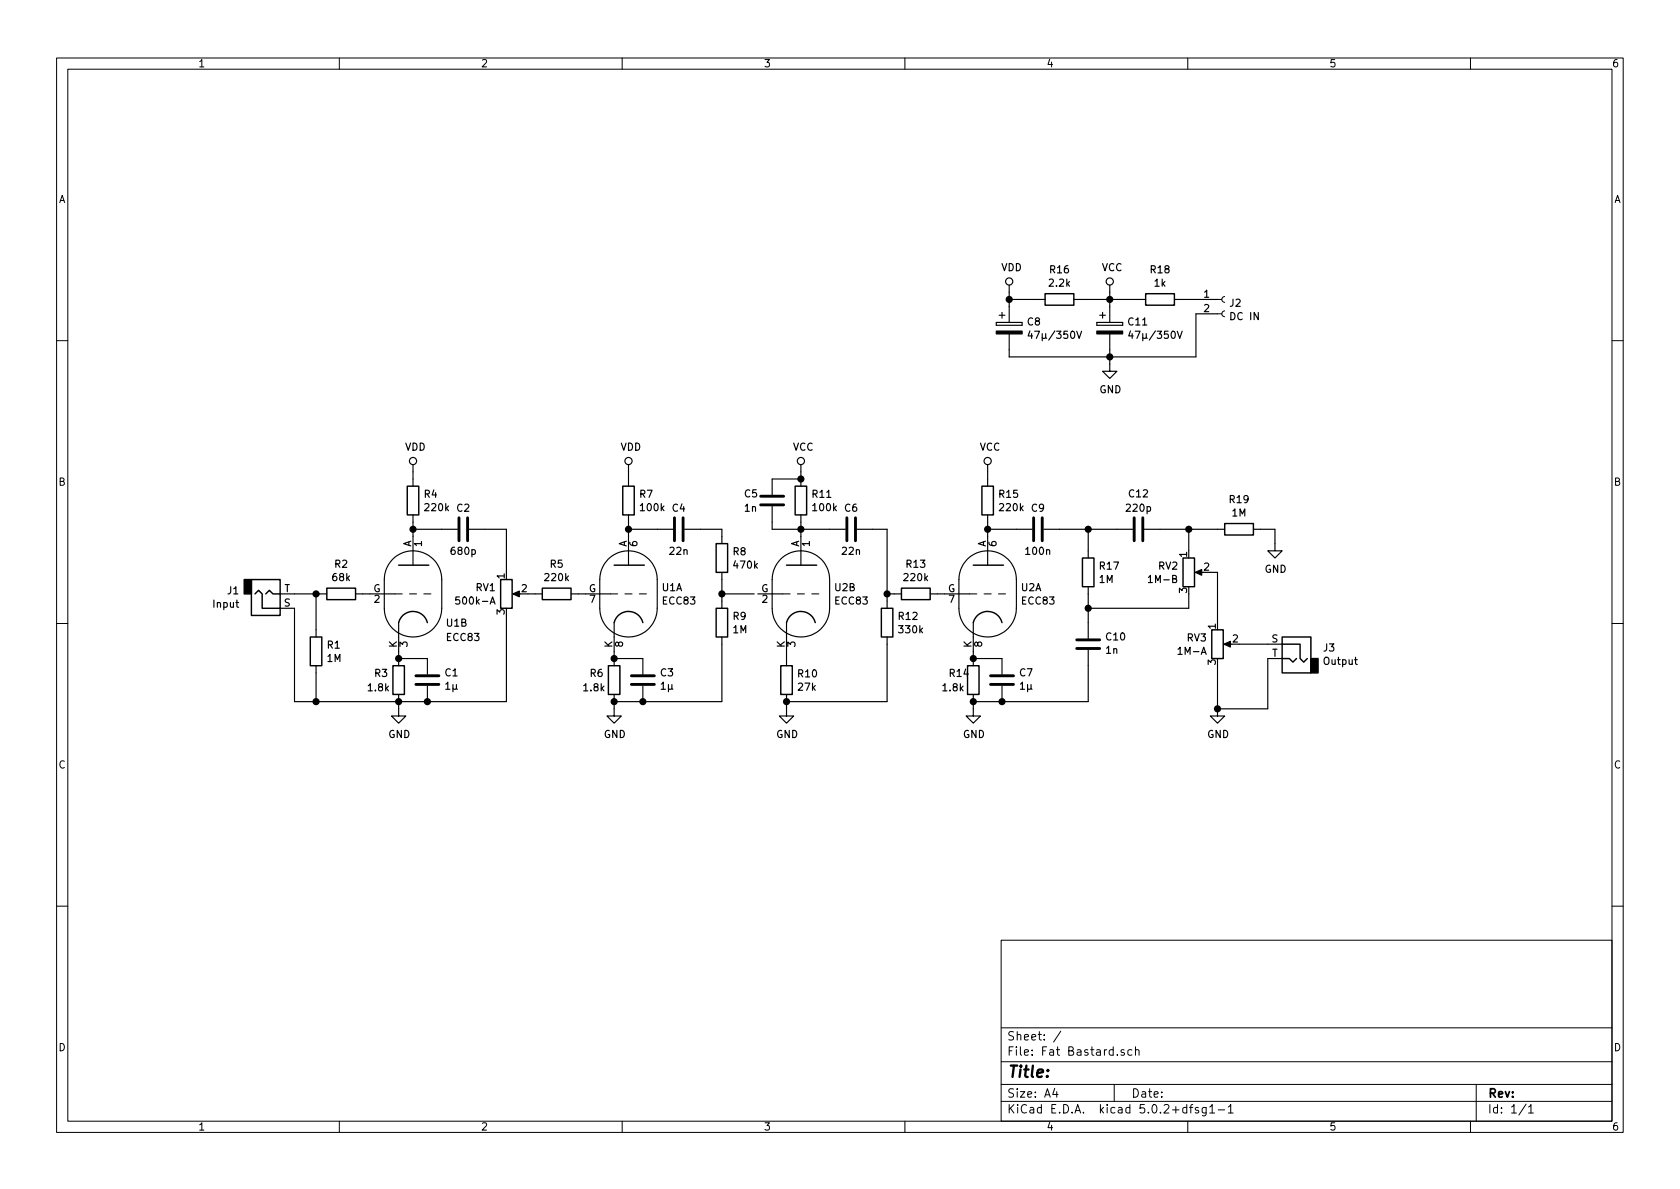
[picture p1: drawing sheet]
<svg xmlns="http://www.w3.org/2000/svg" width="297mm" height="210mm" viewBox="0 0 297 210" stroke-linecap="round" stroke-linejoin="round" font-family="sans-serif">
<g fill="none" stroke="#000" stroke-width=".18">
<path d="M10 10.3h277v189.9h-277zM12 12.2h273v186.1h-273zM60 10.3v1.9M110 10.3v1.9M160 10.3v1.9M210 10.3v1.9M260 10.3v1.9M215.3 55.5h.7M215.3 53h.7M216.5 55l-.3 .1-.2 .3 .1 .4 .4 .2M216.5 52.4l-.3 .1-.2 .4 .1 .4 .4 .2M10 60.2h2"/>
<path d="M285 60.2h2M10 110.3h2M69.8 105h1.3M72.4 105h1.3M74.9 105h1.3M107.9 105h1.3M110.5 105h1.3M113 105h1.3M138.4 105h1.3M141 105h1.2M143.5 105h1.3M171.4 105h1.3"/>
<path d="M174 105h1.3M176.5 105h1.3M285 110.3h2M10 160.2h2M177 166.3h108v32h-108zM285 160.2h2M60 198.3v1.9M110 198.3v1.9M160 198.3v1.9M177 194.8h108M177 191.8h108M177 187.8h108"/>
<path d="M177 181.8h108M186.5 192.5l-.4 1h1M186.8 193v1M187.6 182.3l-1.3 2M197 191.8v3M198.8 185.7l-.4-.1-.2 .2 .1 .2 .5 .2v.3h-.6M200.1 185.7l-.4-.1-.3 .3 .1 .6 .2 .1 .4-.1M200.8 185.7l.2-.1 .3 .1 .1 .9M200.8 185.1v1.5M210 198.3v1.9M210.3 195.8h.6M210.9 195.3l-.4 .2v1.3"/>
<path d="M211.9 195.9l-.4-.1-.2 .2 .1 .3 .5 .1v.3h-.6M213.3 195.8v1.2l-.3 .3h-.4M213.3 195.9l-.5-.1-.3 .3 .1 .6 .2 .1 .5-.1M213.9 195.8l.4-.5v1.5M213.9 196.8h.9M215.4 196.3h1.1M217.2 195.8l.4-.5v1.5M217.2 196.8h.8M260 198.3v1.9M261 191.8v6.5M269.8 195.2l-1.2 2M270.3 195.8l.4-.5v1.5"/>
<path d="M270.3 196.8h.8"/>
</g>
<g fill="none" stroke="#000" stroke-width=".2">
<path d="M176.1 57v.5zM176.1 57.5h4.6zM176.1 57h4.6zM176.7 55.7h1M177.2 55.2v1.1M178.4 53h6.4M178.4 50.4v6.6M180.7 57v.5zM182.1 58.5l-.3 .9h.8M189.9 53h12.7M190.4 58.6l.4 1.2 .4-1.2M193.9 57v.5z"/>
<path d="M193.9 57.5h4.6zM193.9 57h4.6zM194.4 55.7h1.1M194.9 55.2v1.1M196.2 59v6.7h1.3l-1.3 1.2-1.3-1.2h1.3M196.2 50.4v6.6M198.5 57v.5zM199.9 58.5l-.3 .9h.8M207.6 53h7.7M208.2 58.6l.4 1.2 .4-1.2M215.3 55.5h-3.8v7.6h-33.1v-4.1M69.4 98.9a5.1 5.1 0 0 1 5.6-1.1 5.1 5.1 0 0 1 3.1 4.7v5.1a5.1 5.1 0 0 1-5.1 5 5.1 5.1 0 0 1-5.1-5v-5.1a5.1 5.1 0 0 1 1.5-3.6z"/>
<path d="M73 82.2v3.8M73 91.1v8.8M73 93.6h7.9M82.9 93.6h6.6v7.6M107.5 98.9a5.1 5.1 0 0 1 5.6-1.1 5.1 5.1 0 0 1 3.1 4.7v5.1a5.1 5.1 0 0 1-5.1 5 5.1 5.1 0 0 1-5.1-5v-5.1a5.1 5.1 0 0 1 1.5-3.6zM111.1 82.2v3.8M111.1 91.1v8.8M111.1 93.6h7.9M121 93.6h6.6v2.5M136.5 89.5v4.1h13M138 98.9a5.1 5.1 0 0 1 5.5-1.1 5.1 5.1 0 0 1 3.2 4.7v5.1a5.1 5.1 0 0 1-5.1 5 5.1 5.1 0 0 1-5.1-5v-5.1a5.1 5.1 0 0 1 1.5-3.6zM141.6 82.2v3.8"/>
<path d="M141.6 91.1v8.8M141.6 84.7h-5.1v2.8M151.5 93.6h5.3v14M171 98.9a5.1 5.1 0 0 1 5.6-1.1 5.1 5.1 0 0 1 3.1 4.7v5.1a5.1 5.1 0 0 1-5.1 5 5.1 5.1 0 0 1-5.1-5v-5.1a5.1 5.1 0 0 1 1.5-3.6zM174.6 82.2v3.8M174.6 91.1v8.8M174.6 93.6h7.9M184.5 93.6h15.8M192.4 93.6v5.1M202.3 93.6h14.2M210.2 93.6v3.8M221.6 93.6h3.8v3.8h1.3l-1.3 1.3-1.2-1.3h1.2"/>
<path d="M49.5 105h8.3M49.5 107.6h2.6v16.5h37.4v-15.3M55.9 105v7.6M55.9 117.7v6.4M62.9 105h6.9M70.5 110.1v7.6M70.5 116.5h5.1v2.7M86.7 106.8l.4-1.2 .4 1.2M86.8 106.5h.6M91.1 105h1M93.3 105h2.6M101 105h6.9"/>
<path d="M108.6 110.1v7.6M108.6 116.5h5.1v2.7M127.6 105h5.7M127.6 101.2v6.4M127.6 112.6v11.5h-19M134 105h4.4M139.1 110.1v7.6M156.8 105h2.6M156.8 112.6v11.5h-17.7M164.5 105h6.9M172.1 110.1v7.6M172.1 116.5h5.1v2.7"/>
<path d="M192.4 114.9v9.2h-20.3M192.4 103.8v9.1M210.2 105v2.6h-17.8M211.7 101.2h1M214 101.2h1.3v8.9M215.3 117.7v7.6M216.8 113.9h1M219.1 113.9h7.6M226.7 116.5h-2.5v8.8h-8.9M70.5 122.8v3.8h1.3l-1.3 1.3-1.3-1.3h1.3M75.6 121.3v2.8M108.6 122.8v3.8h1.3l-1.3 1.3-1.3-1.3h1.3"/>
<path d="M113.7 121.3v2.8M139.1 122.8v3.8h1.2l-1.2 1.3-1.3-1.3h1.3M172.1 122.8v3.8h1.3l-1.3 1.3-1.3-1.3h1.3M177.2 121.3v2.8M215.3 125.3v1.3h1.2l-1.2 1.3-1.3-1.3h1.3"/>
<circle cx="178.4" cy="49.8" r=".63"/>
<circle cx="196.2" cy="49.8" r=".63"/>
<circle cx="73" cy="81.5" r=".63"/>
<circle cx="111.1" cy="81.5" r=".63"/>
<circle cx="141.6" cy="81.5" r=".63"/>
<circle cx="174.6" cy="81.5" r=".63"/>
</g>
<g fill="none" stroke="#000" stroke-width=".25">
<path d="M184.8 51.9h5.1v2.1h-5.1zM202.6 51.9h5v2.1h-5zM70.5 99.9h5.3M72 86h2v5.1h-2zM108.6 99.9h5.3M110.1 86h2v5.1h-2zM126.6 96.1h2.1v5.1h-2.1zM139.1 99.9h5.3M140.6 86h2v5.1h-2zM172.1 99.9h5.3M173.6 86h2v5.1h-2zM191.4 98.7h2v5.1h-2z"/>
<path d="M209.2 98.7h2v5.1h-2zM216.5 92.6h5.1v2h-5.1zM44.4 102.5h5.1v6.3h-5.1zM45.1 105l.6-.6 .7 .6v2.6h3.1M47 105l.6-.6 .7 .6h1.2M54.9 112.6h2v5.1h-2zM57.8 104h5.1v2h-5.1zM69.5 117.7h2v5.1h-2zM70.5 110.1a2.62 2.62 0 0 1 2.5-2 2.62 2.62 0 0 1 2.6 2M88.5 102.5h2.1v5.1h-2.1zM95.9 104h5.1v2h-5.1zM107.6 117.7h2v5.1h-2z"/>
<path d="M108.6 110.1a2.62 2.62 0 0 1 2.5-2 2.62 2.62 0 0 1 2.6 2M126.6 107.6h2.1v5h-2.1zM138 117.7h2.1v5.1h-2.1zM139.1 110.1a2.62 2.62 0 0 1 2.5-2 2.62 2.62 0 0 1 2.5 2M155.8 107.6h2.1v5h-2.1zM159.4 104h5.1v2h-5.1zM171.1 117.7h2v5.1h-2zM172.1 110.1a2.62 2.62 0 0 1 2.5-2 2.62 2.62 0 0 1 2.6 2M214.2 111.4h2.1v5.1h-2.1zM226.7 112.6h5.1v6.4h-5.1zM226.7 116.5h1.3l.6 .6 .6-.6M226.7 113.9h3.2v2.6l.6 .6 .6-.6"/>
</g>
<path d="M176.1 58.5h4.6v.5h-4.6zM193.9 58.5h4.6v.5h-4.6zM90.7 105l1.1-.5v1zM211.3 101.2l1.2-.5v1zM216.4 113.9l1.2-.5v1z" fill="#000" stroke="#000" stroke-width=".2"/>
<g fill="none" stroke="#000" stroke-width=".51">
<path d="M81.2 91.6v4M82.7 91.6v4M119.3 91.6v4M120.8 91.6v4M134.5 89.3h4.1M134.5 87.8h4.1M149.7 91.6v4M151.3 91.6v4M182.8 91.6v4M184.3 91.6v4M200.5 91.6v4M202.1 91.6v4"/>
<path d="M73.5 119.5h4.1M111.6 119.5h4.1M175.1 119.5h4.1M190.4 113.2h4M190.4 114.7h4M73.5 121h4.1M111.6 121h4.1M175.1 121h4.1"/>
</g>
<g fill="#000" stroke="#000" stroke-width=".25">
<path d="M43.2 102.5h1.2v2.5h-1.2zM231.8 116.5h1.2v2.5h-1.2z"/>
<circle cx="178.4" cy="53" r=".51"/>
<circle cx="196.2" cy="53" r=".51"/>
<circle cx="196.2" cy="63.1" r=".51"/>
<circle cx="73" cy="93.6" r=".51"/>
<circle cx="111.1" cy="93.6" r=".51"/>
<circle cx="141.6" cy="93.6" r=".51"/>
<circle cx="141.6" cy="84.7" r=".51"/>
<circle cx="174.6" cy="93.6" r=".51"/>
<circle cx="192.4" cy="93.6" r=".51"/>
<circle cx="210.2" cy="93.6" r=".51"/>
<circle cx="55.9" cy="105" r=".51"/>
<circle cx="70.5" cy="116.5" r=".51"/>
<circle cx="108.6" cy="116.5" r=".51"/>
<circle cx="127.6" cy="105" r=".51"/>
<circle cx="156.8" cy="105" r=".51"/>
<circle cx="172.1" cy="116.5" r=".51"/>
<circle cx="192.4" cy="107.6" r=".51"/>
<circle cx="55.9" cy="124.1" r=".51"/>
<circle cx="70.5" cy="124.1" r=".51"/>
<circle cx="75.6" cy="124.1" r=".51"/>
<circle cx="108.6" cy="124.1" r=".51"/>
<circle cx="113.7" cy="124.1" r=".51"/>
<circle cx="139.1" cy="124.1" r=".51"/>
<circle cx="172.1" cy="124.1" r=".51"/>
<circle cx="177.2" cy="124.1" r=".51"/>
<circle cx="215.3" cy="125.3" r=".51"/>
</g>
<text font-size="2.8" x="178" y="190.5">Title:</text>
<g font-size="2.1">
<text x="178" y="184">Sheet: /</text>
<text x="178" y="186.7">File: Fat Bastard.sch</text>
<text x="178" y="196.9">KiCad E.D.A. kicad 5.0.2+dfsg1-1</text>
<text x="178" y="194.1">Size: A4</text>
<text x="200" y="194.1">Date:</text>
<text x="263" y="194.1">Rev:</text>
<text x="263" y="196.9">Id: 1/1</text>
</g>
<g font-size="1.8">
<text x="35" y="11.9">1</text>
<text x="85" y="11.9">2</text>
<text x="135" y="11.9">3</text>
<text x="185" y="11.9">4</text>
<text x="235" y="11.9">5</text>
<text x="285" y="11.9">6</text>
<text x="10.4" y="35.9">A</text>
<text x="285.4" y="35.9">A</text>
<text x="177" y="47.9">VDD</text>
<text x="194.8" y="47.9">VCC</text>
<text x="185.6" y="50.7">2.2k</text>
<text x="185.7" y="48.3">R16</text>
<text x="203.5" y="48.3">R18</text>
<text x="204.1" y="50.7">1k</text>
<text x="212.9" y="52.6">1</text>
<text x="181.7" y="57.6">C8</text>
<text x="182.6" y="59.9">47µ/350V</text>
<text x="199.5" y="57.6">C11</text>
<text x="200.4" y="59.9">47µ/350V</text>
<text x="212.9" y="55.2">2</text>
<text x="217.5" y="54.2">J2</text>
<text x="217.7" y="56.6">DC IN</text>
<text x="194.4" y="69.5">GND</text>
<text x="71.6" y="79.7">VDD</text>
<text x="109.7" y="79.7">VDD</text>
<text x="140.2" y="79.7">VCC</text>
<text x="173.2" y="79.7">VCC</text>
<text x="10.4" y="85.9">B</text>
<text x="75" y="88">R4</text>
<text x="113.1" y="88">R7</text>
<text x="131.7" y="88">C5</text>
<text x="143.7" y="88">R11</text>
<text x="176.7" y="88">R15</text>
<text x="199.7" y="88">C12</text>
<text x="217.4" y="89">R19</text>
<text x="285.4" y="85.9">B</text>
<text x="75.3" y="90.4">220k</text>
<text x="80.8" y="90.5">C2</text>
<text x="113.4" y="90.4">100k</text>
<text x="118.9" y="90.5">C4</text>
<text x="131.7" y="90.5">1n</text>
<text x="143.8" y="90.4">100k</text>
<text x="149.4" y="90.5">C6</text>
<text x="176.9" y="90.4">220k</text>
<text x="182.4" y="90.5">C9</text>
<text x="199.3" y="90.5">220p</text>
<text x="217.9" y="91.3">1M</text>
<text x="59.2" y="100.4">R2</text>
<text x="72.7" y="96.8" transform="rotate(-90 72.7 96.8)">A</text>
<text x="74.6" y="96.6" transform="rotate(-90 74.6 96.6)">1</text>
<text x="79.9" y="98.1">680p</text>
<text x="97.3" y="100.4">R5</text>
<text x="110.8" y="96.8" transform="rotate(-90 110.8 96.8)">A</text>
<text x="112.7" y="96.6" transform="rotate(-90 112.7 96.6)">6</text>
<text x="118.5" y="98.1">22n</text>
<text x="129.6" y="98.2">R8</text>
<text x="129.9" y="100.6">470k</text>
<text x="141.3" y="96.8" transform="rotate(-90 141.3 96.8)">A</text>
<text x="143.2" y="96.6" transform="rotate(-90 143.2 96.6)">1</text>
<text x="149" y="98.1">22n</text>
<text x="160.3" y="100.4">R13</text>
<text x="174.3" y="96.8" transform="rotate(-90 174.3 96.8)">A</text>
<text x="176.2" y="96.6" transform="rotate(-90 176.2 96.6)">6</text>
<text x="181.5" y="98.1">100n</text>
<text x="194.5" y="100.7">R17</text>
<text x="204.9" y="100.7">RV2</text>
<text x="209.9" y="98.5" transform="rotate(-90 209.9 98.5)">1</text>
<text x="212.9" y="100.9">2</text>
<text x="223.6" y="101.3">GND</text>
<text x="37.8" y="107.5">Input</text>
<text x="40.3" y="105.1">J1</text>
<text x="50.2" y="107.3">S</text>
<text x="50.3" y="104.7">T</text>
<text x="58.9" y="102.8">68k</text>
<text x="66" y="104.7">G</text>
<text x="66.2" y="106.6">2</text>
<text x="81.1" y="106.9">500k-A</text>
<text x="84.2" y="104.5">RV1</text>
<text x="89.2" y="102.3" transform="rotate(-90 89.2 102.3)">1</text>
<text x="92.2" y="104.7">2</text>
<text x="96.5" y="102.8">220k</text>
<text x="104.1" y="104.7">G</text>
<text x="104.3" y="106.6">7</text>
<text x="117.1" y="104.5">U1A</text>
<text x="117.2" y="106.9">ECC83</text>
<text x="134.6" y="104.7">G</text>
<text x="134.8" y="106.6">2</text>
<text x="147.7" y="104.5">U2B</text>
<text x="147.7" y="106.9">ECC83</text>
<text x="160" y="102.8">220k</text>
<text x="167.6" y="104.7">G</text>
<text x="167.8" y="106.6">7</text>
<text x="180.6" y="104.5">U2A</text>
<text x="180.7" y="106.9">ECC83</text>
<text x="194.4" y="103.1">1M</text>
<text x="203.4" y="103.1">1M-B</text>
<text x="209.9" y="104.9" transform="rotate(-90 209.9 104.9)">3</text>
<text x="79" y="110.8">U1B</text>
<text x="79" y="113.4">ECC83</text>
<text x="89.2" y="108.7" transform="rotate(-90 89.2 108.7)">3</text>
<text x="129.6" y="112">1M</text>
<text x="129.6" y="109.6">R9</text>
<text x="158.9" y="109.6">R12</text>
<text x="159.1" y="112">330k</text>
<text x="195.6" y="113.3">C10</text>
<text x="209.9" y="113.4">RV3</text>
<text x="215" y="111.2" transform="rotate(-90 215 111.2)">1</text>
<text x="218" y="113.6">2</text>
<text x="224.8" y="113.6">S</text>
<text x="57.9" y="117.1">1M</text>
<text x="57.9" y="114.7">R1</text>
<text x="66.3" y="119.7">R3</text>
<text x="70.2" y="114.5" transform="rotate(-90 70.2 114.5)">K</text>
<text x="72.1" y="114.4" transform="rotate(-90 72.1 114.4)">3</text>
<text x="78.7" y="119.6">C1</text>
<text x="104.4" y="119.7">R6</text>
<text x="108.3" y="114.5" transform="rotate(-90 108.3 114.5)">K</text>
<text x="110.2" y="114.4" transform="rotate(-90 110.2 114.4)">8</text>
<text x="116.8" y="119.6">C3</text>
<text x="138.8" y="114.5" transform="rotate(-90 138.8 114.5)">K</text>
<text x="140.6" y="114.4" transform="rotate(-90 140.6 114.4)">3</text>
<text x="141.1" y="119.8">R10</text>
<text x="167.9" y="119.7">R14</text>
<text x="171.8" y="114.5" transform="rotate(-90 171.8 114.5)">K</text>
<text x="173.7" y="114.4" transform="rotate(-90 173.7 114.4)">8</text>
<text x="180.3" y="119.6">C7</text>
<text x="195.6" y="115.6">1n</text>
<text x="208.6" y="115.8">1M-A</text>
<text x="215" y="117.6" transform="rotate(-90 215 117.6)">3</text>
<text x="224.9" y="116.1">T</text>
<text x="234" y="115.2">J3</text>
<text x="234.1" y="117.6">Output</text>
<text x="65.2" y="122.2">1.8k</text>
<text x="78.8" y="122">1µ</text>
<text x="103.3" y="122.2">1.8k</text>
<text x="116.9" y="122">1µ</text>
<text x="141.2" y="122.1">27k</text>
<text x="166.8" y="122.2">1.8k</text>
<text x="180.4" y="122">1µ</text>
<text x="68.7" y="130.5">GND</text>
<text x="106.8" y="130.5">GND</text>
<text x="137.2" y="130.5">GND</text>
<text x="170.3" y="130.5">GND</text>
<text x="213.4" y="130.5">GND</text>
<text x="10.4" y="135.9">C</text>
<text x="285.4" y="135.9">C</text>
<text x="10.4" y="185.9">D</text>
<text x="285.4" y="185.9">D</text>
<text x="35" y="199.9">1</text>
<text x="85" y="199.9">2</text>
<text x="135" y="199.9">3</text>
<text x="185" y="199.9">4</text>
<text x="235" y="199.9">5</text>
<text x="285" y="199.9">6</text>
</g>
</svg>
